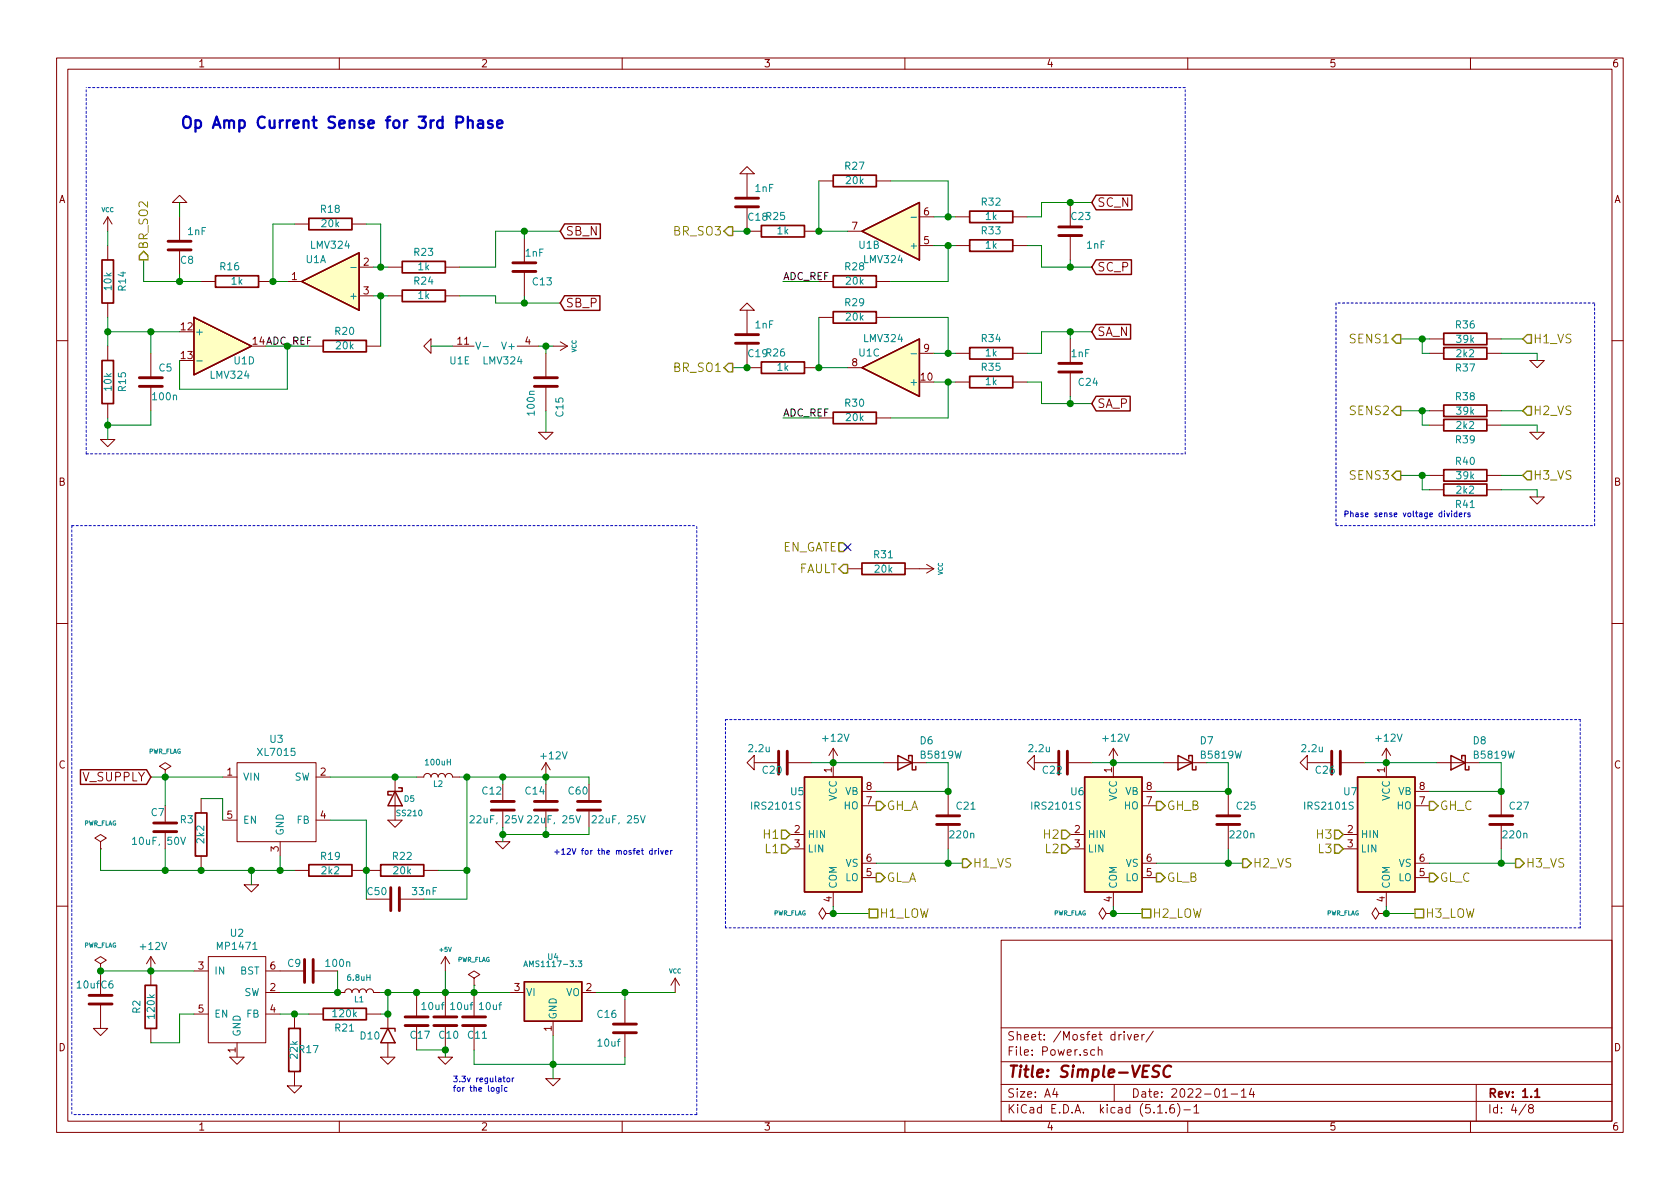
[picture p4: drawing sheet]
<svg xmlns="http://www.w3.org/2000/svg" width="297mm" height="210mm" viewBox="0 0 297 210" stroke-linecap="round" stroke-linejoin="round" font-family="sans-serif">
<g fill="none" stroke="#840000" stroke-width=".18">
<path d="M10 10.3h277v189.9h-277zM12 12.2h273v186.1h-273zM60 10.3v1.9M110 10.3v1.9M160 10.3v1.9M210 10.3v1.9M260 10.3v1.9M19 38.3v2.6M19 38.3l-.7 1.3M19 38.3l.8 1.3M30.5 35.8l1.2-1.3 1.3 1.3zM31.7 38.3v4.4"/>
<path d="M52.1 39.6h2.5M62.2 39.6h2.6M130.8 30.7l1.3-1.2 1.2 1.2zM132.1 30.7v4.3M132.1 36.6v4.3h2.5M144.8 32h2.5M154.9 32h2.6M162.6 38.3h2.5M168.9 38.3h2.5M179.1 38.3h2.5M189.2 35.8v4.3M19 43.4v2.6"/>
<path d="M19 53.6v2.5M31.7 44.2v4.3M35.6 49.8h2.5M45.7 49.8h2.6M50.8 49.8h2.5M63.5 47.2h2.5M63.5 52.3h2.5M68.6 47.2h2.5M68.6 52.3h2.5M76.2 59.9v2.6l-1.3-1.3zM78.7 47.2h2.6M78.7 52.3h2.6"/>
<path d="M92.7 42.2v4.3M92.7 48v4.3M130.8 54.9l1.3-1.3 1.2 1.3zM132.1 54.9v4.3M142.2 40.9h2.6M144.8 56.1h2.5M144.8 49.8h2.5M149.9 40.9h2.5M154.9 56.1h2.6M154.9 49.8h2.6M162.6 43.4h2.5M168.9 43.4h2.5"/>
<path d="M179.1 43.4h2.5M189.2 41.7v4.3M189.2 59.9v4.4M252.7 59.9h2.6M262.9 59.9h2.5M10 60.2h2M17.8 77.7h2.5l-1.3 1.3zM19 61.2v2.5M19 71.4v2.5M26.7 62.5v4.3M26.7 68.3v4.3M54.6 61.2h2.5"/>
<path d="M64.8 61.2h2.5M80 61.2h3.8M91.4 61.2h3.8M95.2 76.4h2.6l-1.3 1.3zM96.5 62.5v4.3M96.5 68.3v4.3M97.8 61.2h2.5M99.1 60.4l1.2 .8M100.3 61.2l-1.2 .8M132.1 60.7v4.3h2.5M142.2 65h2.6M144.8 73.9h2.5"/>
<path d="M149.9 65h2.5M154.9 73.9h2.6M162.6 62.5h2.5M168.9 62.5h2.5M168.9 67.6h2.5M179.1 62.5h2.5M179.1 67.6h2.5M189.2 65.8v4.3M252.7 62.5h2.6M252.7 72.6h2.6M252.7 75.2h2.6M262.9 62.5h2.5"/>
<path d="M262.9 72.6h2.5M262.9 75.2h2.5M270.5 76.4h2.5l-1.2 1.3zM270.5 63.7h2.5l-1.2 1.3zM285 60.2h2M163.8 99.8l1.3 .8M252.7 84.1h2.6M252.7 86.6h2.6M262.9 84.1h2.5M262.9 86.6h2.5M270.5 87.9h2.5l-1.2 1.2zM10 110.3h2"/>
<path d="M149.9 100.6h2.5M160 100.6h5.1M165.1 100.6l-1.3 .7M285 110.3h2M29.2 136.1l1-.6-1-.6-1 .6 1 .6v1.3M29.2 137.4h.1M39.4 137.4h2.5M41.9 134.9h14v13.9h-14zM55.9 137.4h2.5M69.8 137.4v7.6M73.7 137.4h1.2a.63 .63 0 0 1 .7-.6 .63 .63 0 0 1 .6 .6 .63 .63 0 0 1 .6-.6 .63 .63 0 0 1 .7 .6 .63 .63 0 0 1 .6-.6 .63 .63 0 0 1 .6 .6 .63 .63 0 0 1 .7-.6 .63 .63 0 0 1 .6 .6h1.3M88.9 138.7v2.8"/>
<path d="M96.5 134.9v2.5M96.5 138.7v2.8M96.5 134.9l-.7 1.2M96.5 134.9l.8 1.2M104.1 138.7v2.8M132.1 134.9l1.2-1.3v2.5zM133.3 134.9h4.4M139.2 134.9h4.3M147.3 132.3l-.7 1.3M147.3 132.3v5.1M147.3 132.3l.8 1.3M152.4 139.9h2.5"/>
<path d="M156.2 134.9h7.6M167.6 139.9v4.4M181.6 134.9l1.3-1.3v2.5zM182.9 134.9h4.3M188.7 134.9h4.3M196.8 132.3v5.1M196.8 132.3l-.7 1.3M196.8 132.3l.8 1.3M201.9 139.9h2.6M205.7 134.9h7.7M217.2 139.9v4.4M229.9 134.9l1.2-1.3v2.5z"/>
<path d="M231.1 134.9h4.4M237 134.9h4.3M245.1 132.3l-.8 1.3M245.1 132.3v5.1M245.1 132.3l.8 1.3M250.2 139.9h2.5M254 134.9h7.6M265.4 139.9v4.4M17.8 148.8l1-.6-1-.6-1 .6 1 .6v1.3M17.8 150.1h.1M29.2 142.5v2.8M29.2 147.3v2.8"/>
<path d="M35.6 141.2v2.6M35.6 151.4v2.5M39.4 145h2.5M43.2 156.5h2.5l-1.3 1.2zM49.5 148.8v2.6M52.1 153.9h2.5M55.9 145h2.5M62.2 153.9h5.1M64.8 159h4.3M68.6 145h2.5l-1.3 1.3zM70.6 159h4.3M74.9 153.9h2.6"/>
<path d="M87.6 148.8h2.6l-1.3 1.3zM88.9 143.5v2.8M96.5 143.5v2.8M104.1 143.5v2.8M139.7 147.6h2.5M139.7 150.1h2.5M147.3 157.7v2.6M152.4 155.2h2.5M152.4 152.6h2.5M152.4 142.5h2.5M167.6 145.8v4.3M189.2 147.6h2.6"/>
<path d="M189.2 150.1h2.6M196.8 157.7v2.6M201.9 155.2h2.6M201.9 152.6h2.6M201.9 142.5h2.6M217.2 145.8v4.3M237.5 147.6h2.5M237.5 150.1h2.5M245.1 157.7v2.6M250.2 155.2h2.5M250.2 152.6h2.5M250.2 142.5h2.5"/>
<path d="M265.4 145.8v4.3M10 160.2h2M17.8 170.4l1-.6-1-.6-1 .6 1 .6v1.3M17.8 171.7h.1M17.8 171.7v4.3M17.8 177.5v4.4M26.7 169.2v5M26.7 169.2l-.8 1.2M26.7 169.2l.7 1.2M34.3 179.3h2.5M34.3 171.7h2.5M36.8 169.2h10.2v15.2h-10.2z"/>
<path d="M47 179.3h2.5M47 175.5h2.5M47 171.7h6.8M52.1 179.3v2.6M54.6 179.3h2.5M55.4 171.7h4.3M59.7 175.5h1.3a.63 .63 0 0 1 .6-.6 .63 .63 0 0 1 .6 .6 .63 .63 0 0 1 .7-.6 .63 .63 0 0 1 .6 .6 .63 .63 0 0 1 .6-.6 .63 .63 0 0 1 .7 .6 .63 .63 0 0 1 .6-.6 .63 .63 0 0 1 .6 .6h1.3M64.8 179.3h2.5M68.6 179.3v2.6M73.7 175.5v4.3M78.7 169.2l-.7 1.2M78.7 169.2v2.5"/>
<path d="M78.7 175.5v4.3M78.7 169.2l.8 1.2M83.8 173l1-.7-1-.6-1 .6 1 .7v1.2M83.8 174.2h.1M83.8 175.5v4.3M90.2 175.5h2.5M102.9 175.5h2.5M110.5 176.8v4.3M119.4 173l-.8 1.2M119.4 173v2.5M119.4 173l.7 1.2M146 161.5l-.6-1-.6 1 .6 1.1 .6-1.1h1.3"/>
<path d="M147.3 161.5h.1M177 166.3h108v32h-108zM195.6 161.5l-.7-1-.6 1 .6 1.1 .7-1.1h1.2M196.8 161.5h.1M243.8 161.5l-.6-1-.6 1 .6 1.1 .6-1.1h1.3M245.1 161.5h.1M285 160.2h2M16.5 181.9h2.5l-1.2 1.2zM26.7 181.9v2.5M40.6 186.9h2.6l-1.3 1.3zM41.9 184.4v2.5M50.8 192h2.5l-1.2 1.3z"/>
<path d="M52.1 189.5v2.5M60 198.3v1.9M67.3 186.9h2.5l-1.2 1.3zM68.6 184.4v2.5M73.7 181.4v4.3M77.5 186.9h2.5l-1.3 1.3zM78.7 181.4v4.3M83.8 181.4v4.3M96.5 190.7h2.6l-1.3 1.3zM97.8 180.6v2.5M110 198.3v1.9M110.5 182.6v4.3"/>
<path d="M160 198.3v1.9M177 194.8h108M177 191.8h108M177 187.8h108M177 181.8h108M186.5 192.5l-.4 1h1M186.8 193v1M193.5 185.7l-.4-.1-.3 .3 .1 .6 .2 .1 .4-.1M194.2 185.7h.1a.37 .37 0 0 1 .5 .1v.8M194.2 185.1v1.5M197 191.8v3M198.8 182.4v.2"/>
<path d="M198.8 182.9v1M199.3 182.9l.4 1 .4-1M200.6 183.4l.7-.1-.1-.3-.4-.1-.2 .2v.7h.6M201.9 182.9v1M202.3 182.9l-.4 .3M203.9 182.3l-1.3 2M204.7 196.8h.8M206.2 196.7v.1M207.5 195.3a.59 .59 0 0 0-.7 .7v.5l.2 .2 .4 .1 .2-.1 .1-.5-.2-.2-.4-.1-.3 .3M208.2 195.1a1.71 1.71 0 0 1 0 2.3M209.3 196.3h1.2M210 198.3v1.9"/>
<path d="M211.1 195.8l.4-.5v1.5M211.1 196.8h.9M216.2 194h.8M217.7 193.5h1.1M219.5 193l.4-.5v1.5M219.5 194h.8M221.3 192.5l-.4 1h.9M221.6 193v1M260 198.3v1.9M261 191.8v6.5M269.8 195.2l-1.2 2M270.6 196l-.3-.2v-.2l.3-.3h.2l.3 .3-.1 .2-.6 .2a.48 .48 0 0 0-.1 .7l.3 .1 .4-.1a.48 .48 0 0 0-.2-.7"/>
</g>
<g fill="none" stroke="#840000" stroke-width=".3">
<path d="M54.6 38.6h7.6v2h-7.6zM134.6 39.9h7.6v2h-7.6zM147.3 31h7.6v2h-7.6zM171.4 37.3h7.7v2.1h-7.7zM18 46h2.1v7.6h-2.1zM38.1 48.8h7.6v2h-7.6zM71.1 46.2h7.6v2.1h-7.6zM71.1 51.3h7.6v2h-7.6zM147.3 55.1h7.6v2h-7.6zM147.3 48.8h7.6v2h-7.6zM171.4 42.4h7.7v2h-7.7zM255.3 58.9h7.6v2.1h-7.6z"/>
<path d="M18 63.7h2.1v7.7h-2.1zM57.1 60.2h7.7v2h-7.7zM134.6 64h7.6v2h-7.6zM147.3 72.9h7.6v2h-7.6zM171.4 61.5h7.7v2h-7.7zM171.4 66.5h7.7v2.1h-7.7zM255.3 61.5h7.6v2h-7.6zM255.3 71.6h7.6v2.1h-7.6zM255.3 74.2h7.6v2h-7.6zM152.4 99.6h7.6v2h-7.6zM255.3 83.1h7.6v2h-7.6zM255.3 85.6h7.6v2h-7.6z"/>
<path d="M34.5 143.8h2.1v7.6h-2.1zM54.6 152.9h7.6v2h-7.6zM67.3 152.9h7.6v2h-7.6zM25.7 174.2h2v7.7h-2zM57.1 178.3h7.7v2h-7.7zM51.1 181.9h2v7.6h-2zM271.4 193l.4-.5v1.5M271.4 194h.8"/>
</g>
<path d="M205.1 188.5l-.3-.1-.7 .1a.47 .47 0 0 0-.2 .5 .47 .47 0 0 0 .3 .4l.4 .1a.48 .48 0 0 1 .3 .5 .48 .48 0 0 1-.5 .4l-.7-.1M207.1 188.6a.87 .87 0 0 0-1 0 .87 .87 0 0 0-.4 1 .69 .69 0 0 0 .3 .8 .69 .69 0 0 0 .9-.1" fill="none" stroke="#840000" stroke-width=".41"/>
<g fill="none" stroke="#840000" stroke-width=".51">
<path d="M130 36.6h4.1M130 35h4.1M29.7 44.2h4.1M29.7 42.7h4.1M90.7 48h4M90.7 46.5h4M130 59.2h4.1M187.2 40.1h4.1M187.2 41.7h4.1M24.6 66.8h4.1M24.6 68.3h4.1M94.5 66.8h4.1"/>
<path d="M94.5 68.3h4.1M130 60.7h4.1M187.2 65.8h4.1M187.2 64.3h4.1M137.7 132.8v4.1M139.2 132.8v4.1M187.2 132.8v4.1M188.7 132.8v4.1M235.5 132.8v4.1M237 132.8v4.1M27.2 145.5h4M27.2 147.1h4"/>
<path d="M69.1 157v4M70.6 157v4M86.9 141.7h4M86.9 143.3h4M94.5 141.7h4.1M94.5 143.3h4.1M102.1 141.7h4.1M102.1 143.3h4.1M165.6 145.8h4.1M165.6 144.3h4.1M215.1 145.8h4.1M215.1 144.3h4.1"/>
<path d="M263.4 145.8h4.1M263.4 144.3h4.1M15.7 176h4.1M15.7 177.5h4.1M53.8 169.7v4M55.4 169.7v4M71.6 179.8h4.1M76.7 179.8h4.1M81.8 179.8h4.1M71.6 181.4h4.1M76.7 181.4h4.1M81.8 181.4h4.1"/>
<path d="M108.5 182.6h4M108.5 181.1h4"/>
</g>
<g fill="none" stroke="#840000" stroke-width=".25">
<path d="M99.8 39.6h6.3v2.6h-6.3l-.7-1.3zM193.8 34.5h6.3v2.6h-6.3l-.8-1.3zM34.3 56.1l10.1 5.1-10.1 5.1zM53.3 49.8l10.2-5.1v10.2zM99.8 52.3h6.3v2.6h-6.3l-.7-1.3zM152.4 40.9l10.2-5.1v10.2zM193.8 45.9h6.3v2.6h-6.3l-.8-1.3zM193.8 57.4h6.1v2.6h-6.1l-.8-1.3zM152.4 65l10.2-5.1v10.2zM193.8 70.1h6v2.6h-6l-.8-1.3zM14.2 136.1h11.7l.8 1.3-.8 1.3h-11.7zM69.8 139.9l1.3 2.6h-2.5z"/>
<path d="M70.5 139.3h.6v.6h-2.5v.7h.6M142.2 137.4h10.2v20.3h-10.2zM158.7 133.6l2.6 1.3-2.6 1.2zM160.7 134.2v-.6h.6v2.5h.6v-.6M191.8 137.4h10.1v20.3h-10.1zM208.3 133.6l2.5 1.3-2.5 1.2zM210.2 134.2v-.6h.6v2.5h.7v-.6M240 137.4h10.2v20.3h-10.2zM256.5 133.6l2.6 1.3-2.6 1.2zM258.4 134.2v-.6h.7v2.5h.6v-.6M92.7 173.6h10.2v7h-10.2zM67.3 181.9h2.5v.5"/>
<path d="M68.6 181.9l1.2 2.5h-2.5z"/>
</g>
<g fill="#ffffc2" stroke="#ffffc2" stroke-width=".18">
<path d="M191.8 137.4h10.1v20.3h-10.1z"/>
<path d="M240 137.4h10.2v20.3h-10.2z"/>
<path d="M152.4 65l10.2-5.1v10.2z"/>
<path d="M142.2 137.4h10.2v20.3h-10.2z"/>
<path d="M34.3 56.1l10.1 5.1-10.1 5.1z"/>
<path d="M53.3 49.8l10.2-5.1v10.2z"/>
<path d="M152.4 40.9l10.2-5.1v10.2z"/>
<path d="M92.7 173.6h10.2v7h-10.2z"/>
</g>
<g fill="none" stroke="#008484" stroke-width=".18">
<path d="M161.1 38.4h1M62 47.3h1M34.8 63.8h1M84.1 60.5l.5 1.3 .4-1.3M85.4 61.3h1M161.1 62.6h1M23.4 148.4l.4-.3v1.2M23.4 149.3h.8M32 148.1l.4 1.2 .4-1.2M83.1 144.4l.5-.2 .2 .2v.2v.2l-.7 .7h.7M91.6 144.2l.5 1.3 .4-1.3M93.3 144.4l.5-.2 .2 .2v.2v.2l-.8 .7h.8"/>
<path d="M101.8 144.2l.4 1.3 .4-1.3M104.7 144.4l.5-.2 .2 .2v.2v.2l-.8 .7h.8M113.2 144.2l.5 1.3 .4-1.3M92.6 170.9l.3-1 .4 1M92.7 170.6h.5M102.2 169.9h.7l-.4 .4 .4 .2-.1 .3-.1 .1-.5-.1"/>
</g>
<g fill="none" stroke="#0000c2" stroke-width=".18" stroke-dasharray=".4 .4">
<path d="M209.5 15.5h-194.3M236.2 53.6v39.4M281.9 53.6h-45.7M12.7 93h110.5M12.7 93v104.1M15.2 80.3v-64.8M15.2 80.3h194.3M209.5 80.3v-64.8M236.2 93h45.7M281.9 93v-39.4M128.3 127.2h151.1M279.4 127.2v36.9"/>
<path d="M128.3 164.1v-36.9M279.4 164.1h-151.1M123.2 197.1h-110.5M123.2 197.1v-104.1"/>
</g>
<g fill="none" stroke="#008400" stroke-width=".18">
<path d="M31.7 35.8v2.5M52.1 39.6h-3.8v10.2h2.5M64.8 39.6h2.5v7.6M144.8 32v8.9h5.1M157.5 32h10.1v6.3M165.1 38.3h3.8M193 35.8h-8.9v2.5h-2.5M19 58.7h12.7M19 40.9v2.5M19 56.1v5.1M25.4 46v3.8h10.2M26.7 58.7v3.8"/>
<path d="M31.7 48.5v1.3M66 47.2h2.6M66 52.3h2.6M67.3 52.3v8.9M81.3 52.3h6.3v1.3h11.5M92.7 40.9v1.3M92.7 52.3v1.3M99.1 40.9h-11.5v6.3h-6.3M129.5 40.9h2.6M138.4 49.8h6.4M144.8 56.1v8.9h5.1M157.5 56.1h10.1v6.4"/>
<path d="M165.1 43.4h3.8M167.6 43.4v6.4h-10.1M181.6 43.4h2.5v3.8h8.9M189.2 46v1.2M189.2 58.7v1.2M193 58.7h-8.9v3.8h-2.5M247.6 59.9h5.1M251.5 59.9v2.6h1.2M265.4 59.9h3.8M19 73.9v3.8M26.7 72.6v2.6h-7.7M47 61.2h7.6"/>
<path d="M50.8 61.2v7.6h-19.1v-5.1M76.2 61.2h3.8M95.2 61.2h2.6M96.5 61.2v1.3M96.5 72.6v3.8M129.5 65h2.6M138.4 73.9h6.4M165.1 67.6h3.8M165.1 62.5h3.8M167.6 67.6v6.3h-10.1M181.6 67.6h2.5v3.8h8.9M189.2 70.1v1.3"/>
<path d="M247.6 72.6h5.1M251.5 72.6v2.6h1.2M265.4 62.5h6.4v1.2M265.4 75.2h6.4v1.2M265.4 72.6h3.8M247.6 84.1h5.1M251.5 84.1v2.5h1.2M265.4 86.6h6.4v1.3M265.4 84.1h3.8M26.7 137.4h12.7M29.2 137.4v5.1M58.4 137.4h15.3"/>
<path d="M81.3 137.4h22.8v1.3M82.5 137.4v21.6h-7.6M88.9 137.4v1.3M96.5 137.4v1.3M143.5 134.9h12.7M163.8 134.9h3.8v5h-12.7M193 134.9h12.7M213.4 134.9h3.8v5h-12.7M241.3 134.9h12.7M261.6 134.9h3.8v5h-12.7M17.8 150.1v3.8h34.3M29.2 150.1v3.8"/>
<path d="M35.6 141.2h3.8v3.8M44.4 153.9v2.6M49.5 151.4v2.5M58.4 145h6.4v14M77.5 153.9h5M88.9 146.3v2.5M96.5 146.3v1.3M104.1 146.3v1.3h-15.2M154.9 152.6h15.3M167.6 150.1v2.5M204.5 152.6h15.2M217.2 150.1v2.5"/>
<path d="M252.7 152.6h15.3M265.4 150.1v2.5M17.8 171.7h16.5M34.3 179.3h-2.6v5.1h-5M49.5 179.3h5.1M59.7 171.7v3.8h-10.2M67.3 175.5h22.9M68.6 175.5v3.8h-1.3M78.7 171.7v3.8M83.8 174.2v1.3M105.4 175.5h14M110.5 175.5v1.3"/>
<path d="M147.3 160.3v1.2h6.4M196.8 160.3v1.2h5.1M245.1 160.3v1.2h5.1M73.7 185.7h5v1.2M83.8 185.7v2.5h26.7v-1.3M97.8 183.1v7.6"/>
</g>
<g fill="none" stroke="#848400" stroke-width=".25">
<path d="M25.4 44.4l.8 .8v.8h-1.6v-.8zM128.8 40.1h.7v1.6h-.7l-.8-.8zM246.1 59.9l.8-.7h.7v1.5h-.7zM269.2 59.9l.8-.7h.8v1.5h-.8zM128.8 64.3h.7v1.5h-.7l-.8-.8zM246.9 71.9h.7v1.5h-.7l-.8-.8zM270 71.9h.8v1.5h-.8l-.8-.8zM148.3 96h.8l.8 .8-.8 .7h-.8zM149.1 99.8h.8v1.5h-.8l-.8-.7zM246.1 84.1l.8-.8h.7v1.5h-.7zM269.2 84.1l.8-.8h.8v1.5h-.8zM138.2 146.8h.7l.8 .8-.8 .7h-.7z"/>
<path d="M138.2 149.3h.7l.8 .8-.8 .8h-.7zM154.9 154.4h.8l.8 .8-.8 .8h-.8zM154.9 141.7h.8l.8 .8-.8 .8h-.8zM170.2 151.9h.7l.8 .7-.8 .8h-.7zM187.7 146.8h.8l.7 .8-.7 .7h-.8zM187.7 149.3h.8l.7 .8-.7 .8h-.8zM204.5 154.4h.7l.8 .8-.8 .8h-.7zM204.5 141.7h.7l.8 .8-.8 .8h-.7zM219.7 151.9h.8l.7 .7-.7 .8h-.8zM236 146.8h.7l.8 .8-.8 .7h-.7zM236 149.3h.7l.8 .8-.8 .8h-.7zM252.7 154.4h.8l.8 .8-.8 .8h-.8z"/>
<path d="M252.7 141.7h.8l.8 .8-.8 .8h-.8zM268 151.9h.7l.8 .7-.8 .8h-.7zM153.7 160.8h1.5v1.5h-1.5zM201.9 160.8h1.6v1.5h-1.6zM250.2 160.8h1.5v1.5h-1.5z"/>
</g>
<g fill="none" stroke="#0000c2" stroke-width=".18">
<path d="M256.7 90.4h.1M256.7 90.7v.7M257.6 90.7h-.3l-.2 .2 .1 .4h.4M257.6 90.4v1M258 91l.5-.1-.1-.2h-.2l-.2 .2 .1 .4h.3M258.9 90.7v.7M259.2 90.7l-.3 .2M259.9 90.7h-.2l-.2 .2 .4 .2v.2h-.4M115.3 150.4h-.3l-.2 .2 .1 .4h.4M115.3 150.1v1M115.8 150.4v.7M116.1 150.4l-.3 .2"/>
<path d="M116.4 150.1h.1M116.4 150.4v.7M116.8 150.4l.3 .7 .2-.7M117.7 150.7l.4-.1v-.2h-.3l-.1 .1v.5h.4M118.6 150.4v.7M118.8 150.4l-.2 .2M88.2 192.3v.9l-.4 .1M88.2 192.3h-.2l-.2 .2 .1 .4h.3M88.7 192.3v.7M88.9 190.6h.4M89.1 190.3v.9l.2 .1M89.7 190.7l.1-.1 .3 .1-.1 .6-.3-.1z"/>
<path d="M89.7 192.3h-.3l-.2 .2 .1 .4h.4M90.6 190.6v.7M90.9 190.6l-.3 .2"/>
</g>
<path d="M82.7 21.5a.5 .5 0 0 1 .9 .1v1M82.7 20.6v2M84.6 21.4l.1-.1 .6 .1 .1 1.2M85.4 21.8l-.7 .1a.39 .39 0 0 0-.3 .3 .39 .39 0 0 0 .3 .4l.7-.1M87 21.4l-.2-.1-.4 .1v.5a.74 .74 0 0 1 .7 .3l-.1 .3-.2 .1-.5-.1M87.9 21.9l.9-.1-.1-.4-.5-.1-.3 .3 .1 .9 .2 .1 .5-.1" fill="none" stroke="#0000c2" stroke-width=".41"/>
<g fill="#008400" stroke="#008400" stroke-width=".25">
<circle cx="96.5" cy="137.4" r=".51"/>
<circle cx="82.6" cy="153.9" r=".51"/>
<circle cx="35.6" cy="153.9" r=".51"/>
<circle cx="96.5" cy="147.6" r=".51"/>
<circle cx="68.6" cy="179.3" r=".51"/>
<circle cx="82.6" cy="137.4" r=".51"/>
<circle cx="88.9" cy="137.4" r=".51"/>
<circle cx="251.5" cy="59.9" r=".51"/>
<circle cx="29.2" cy="153.9" r=".51"/>
<circle cx="88.9" cy="147.6" r=".51"/>
<circle cx="49.5" cy="153.9" r=".51"/>
<circle cx="97.8" cy="188.2" r=".51"/>
<circle cx="44.5" cy="153.9" r=".51"/>
<circle cx="78.7" cy="175.5" r=".51"/>
<circle cx="132.1" cy="40.9" r=".51"/>
<circle cx="144.8" cy="40.9" r=".51"/>
<circle cx="31.8" cy="49.8" r=".51"/>
<circle cx="167.6" cy="43.4" r=".51"/>
<circle cx="26.7" cy="58.7" r=".51"/>
<circle cx="167.6" cy="38.3" r=".51"/>
<circle cx="19" cy="75.2" r=".51"/>
<circle cx="189.2" cy="47.2" r=".51"/>
<circle cx="48.3" cy="49.8" r=".51"/>
<circle cx="189.2" cy="35.8" r=".51"/>
<circle cx="167.6" cy="152.6" r=".51"/>
<circle cx="64.8" cy="153.9" r=".51"/>
<circle cx="96.5" cy="61.2" r=".51"/>
<circle cx="83.8" cy="175.5" r=".51"/>
<circle cx="29.2" cy="137.4" r=".51"/>
<circle cx="26.7" cy="171.7" r=".51"/>
<circle cx="245.1" cy="134.9" r=".51"/>
<circle cx="265.4" cy="139.9" r=".51"/>
<circle cx="167.6" cy="139.9" r=".51"/>
<circle cx="265.4" cy="152.6" r=".51"/>
<circle cx="147.3" cy="134.9" r=".51"/>
<circle cx="217.2" cy="152.6" r=".51"/>
<circle cx="217.2" cy="139.9" r=".51"/>
<circle cx="196.9" cy="134.9" r=".51"/>
<circle cx="147.3" cy="161.5" r=".51"/>
<circle cx="73.7" cy="175.5" r=".51"/>
<circle cx="78.7" cy="185.7" r=".51"/>
<circle cx="52.1" cy="179.3" r=".51"/>
<circle cx="59.7" cy="175.5" r=".51"/>
<circle cx="251.5" cy="72.6" r=".51"/>
<circle cx="251.5" cy="84.1" r=".51"/>
<circle cx="17.8" cy="171.7" r=".51"/>
<circle cx="69.9" cy="137.4" r=".51"/>
<circle cx="110.5" cy="175.5" r=".51"/>
<circle cx="189.2" cy="71.4" r=".51"/>
<circle cx="245.1" cy="161.5" r=".51"/>
<circle cx="196.9" cy="161.5" r=".51"/>
<circle cx="68.6" cy="175.5" r=".51"/>
<circle cx="92.7" cy="40.9" r=".51"/>
<circle cx="92.7" cy="53.6" r=".51"/>
<circle cx="19" cy="58.7" r=".51"/>
<circle cx="189.2" cy="58.7" r=".51"/>
<circle cx="132.1" cy="65" r=".51"/>
<circle cx="144.8" cy="65" r=".51"/>
<circle cx="67.3" cy="47.2" r=".51"/>
<circle cx="167.6" cy="67.6" r=".51"/>
<circle cx="67.3" cy="52.3" r=".51"/>
<circle cx="167.6" cy="62.5" r=".51"/>
</g>
<path d="M149.3 96.2l1.2 1.2M150.5 96.2l-1.2 1.2" fill="none" stroke="#000084" stroke-width=".18"/>
<text font-size="2.8" fill="#0000c2" x="31.7" y="22.7">Op Amp Current Sense for 3rd Phase</text>
<text font-size="2.8" fill="#840000" x="178" y="190.5">Title: Simple-VESC</text>
<g font-size="2.1" fill="#840000">
<text x="100" y="41.7">SB_N</text>
<text x="194" y="36.6">SC_N</text>
<text x="194" y="48">SC_P</text>
<text x="100" y="54.4">SB_P</text>
<text x="194" y="59.4">SA_N</text>
<text x="194" y="72.1">SA_P</text>
<text x="14.7" y="138.2">V_SUPPLY</text>
<text x="178" y="184">Sheet: /Mosfet driver/</text>
<text x="178" y="186.7">File: Power.sch</text>
<text x="178" y="196.9">KiCad E.D.A. kicad (5.1.6)-1</text>
<text x="178" y="194.1">Size: A4</text>
<text x="200" y="194.1">Date: 2022-01-14</text>
<text x="263" y="194.1">Rev: 1.1</text>
<text x="263" y="196.9">Id: 4/8</text>
</g>
<g font-size="2.1" fill="#848400">
<text x="119.3" y="41.7">BR_SO3</text>
<text x="26.2" y="44.2" transform="rotate(-90 26.2 44.2)">BR_SO2</text>
<text x="119.3" y="65.8">BR_SO1</text>
<text x="238.9" y="60.7">SENS1</text>
<text x="271" y="60.7">H1_VS</text>
<text x="238.9" y="73.4">SENS2</text>
<text x="271" y="73.4">H2_VS</text>
<text x="238.9" y="84.8">SENS3</text>
<text x="271" y="84.8">H3_VS</text>
<text x="138" y="97.5">EN_GATE</text>
<text x="141.1" y="101.3">FAULT</text>
<text x="156.7" y="143.3">GH_A</text>
<text x="206.2" y="143.3">GH_B</text>
<text x="254.5" y="143.3">GH_C</text>
<text x="135.2" y="148.3">H1</text>
<text x="184.7" y="148.3">H2</text>
<text x="233" y="148.3">H3</text>
<text x="135.4" y="150.9">L1</text>
<text x="156.7" y="156">GL_A</text>
<text x="172" y="153.4">H1_VS</text>
<text x="185" y="150.9">L2</text>
<text x="206.2" y="156">GL_B</text>
<text x="221.5" y="153.4">H2_VS</text>
<text x="233.2" y="150.9">L3</text>
<text x="254.5" y="156">GL_C</text>
<text x="269.7" y="153.4">H3_VS</text>
<text x="155.4" y="162.3">H1_LOW</text>
<text x="203.7" y="162.3">H2_LOW</text>
<text x="252" y="162.3">H3_LOW</text>
</g>
<g font-size="1.8" fill="#840000">
<text x="35" y="11.9">1</text>
<text x="85" y="11.9">2</text>
<text x="135" y="11.9">3</text>
<text x="185" y="11.9">4</text>
<text x="235" y="11.9">5</text>
<text x="285" y="11.9">6</text>
<text x="10.4" y="35.9">A</text>
<text x="285.4" y="35.9">A</text>
<text x="150.6" y="40.6">7</text>
<text x="163.3" y="38.1">6</text>
<text x="64.3" y="47">2</text>
<text x="163.3" y="43.2">5</text>
<text x="51.6" y="49.5">1</text>
<text x="64.3" y="52.1">3</text>
<text x="32.1" y="58.4">12</text>
<text x="32.1" y="63.5">13</text>
<text x="80.9" y="61">11</text>
<text x="92.9" y="61">4</text>
<text x="150.6" y="64.8">8</text>
<text x="163.3" y="62.2">9</text>
<text x="162.9" y="67.3">10</text>
<text x="10.4" y="85.9">B</text>
<text x="285.4" y="85.9">B</text>
<text x="10.4" y="135.9">C</text>
<text x="40.2" y="137.2">1</text>
<text x="56.7" y="137.2">2</text>
<text x="147.1" y="136.6" transform="rotate(-90 147.1 136.6)">1</text>
<text x="196.6" y="136.6" transform="rotate(-90 196.6 136.6)">1</text>
<text x="244.9" y="136.6" transform="rotate(-90 244.9 136.6)">1</text>
<text x="285.4" y="135.9">C</text>
<text x="153.2" y="142.2">7</text>
<text x="153.2" y="139.7">8</text>
<text x="202.7" y="142.2">7</text>
<text x="202.7" y="139.7">8</text>
<text x="251" y="142.2">7</text>
<text x="251" y="139.7">8</text>
<text x="40.2" y="144.8">5</text>
<text x="56.7" y="144.8">4</text>
<text x="140.5" y="147.3">2</text>
<text x="140.5" y="149.9">3</text>
<text x="190" y="147.3">2</text>
<text x="190" y="149.9">3</text>
<text x="238.3" y="147.3">2</text>
<text x="238.3" y="149.9">3</text>
<text x="49.3" y="150.6" transform="rotate(-90 49.3 150.6)">3</text>
<text x="153.2" y="154.9">5</text>
<text x="153.2" y="152.4">6</text>
<text x="202.7" y="154.9">5</text>
<text x="202.7" y="152.4">6</text>
<text x="251" y="154.9">5</text>
<text x="251" y="152.4">6</text>
<text x="147.1" y="159.5" transform="rotate(-90 147.1 159.5)">4</text>
<text x="196.6" y="159.5" transform="rotate(-90 196.6 159.5)">4</text>
<text x="244.9" y="159.5" transform="rotate(-90 244.9 159.5)">4</text>
<text x="35.1" y="171.4">3</text>
<text x="47.8" y="171.4">6</text>
<text x="35.1" y="179.1">5</text>
<text x="47.8" y="175.3">2</text>
<text x="47.8" y="179.1">4</text>
<text x="91" y="175.3">3</text>
<text x="103.7" y="175.3">2</text>
<text x="10.4" y="185.9">D</text>
<text x="97.5" y="182.3" transform="rotate(-90 97.5 182.3)">1</text>
<text x="285.4" y="185.9">D</text>
<text x="41.7" y="186.2" transform="rotate(-90 41.7 186.2)">1</text>
<text x="35" y="199.9">1</text>
<text x="85" y="199.9">2</text>
<text x="135" y="199.9">3</text>
<text x="185" y="199.9">4</text>
<text x="235" y="199.9">5</text>
<text x="285" y="199.9">6</text>
</g>
<g font-size="1.8" fill="#008484">
<text x="133.6" y="34">1nF</text>
<text x="149.5" y="30">R27</text>
<text x="149.7" y="32.6">20k</text>
<text x="33.2" y="41.6">1nF</text>
<text x="56.8" y="37.6">R18</text>
<text x="56.9" y="40.2">20k</text>
<text x="132.4" y="39">C18R25</text>
<text x="137.5" y="41.4">1k</text>
<text x="173.6" y="41.4">R33</text>
<text x="173.6" y="36.4">R32</text>
<text x="174.3" y="38.9">1k</text>
<text x="189.5" y="38.9">C23</text>
<text x="32" y="46.7">C8</text>
<text x="39" y="47.8">R16</text>
<text x="54.1" y="46.5">U1A</text>
<text x="55.1" y="44">LMV324</text>
<text x="73.3" y="45.3">R23</text>
<text x="74" y="47.8">1k</text>
<text x="92.9" y="45.4">1nF</text>
<text x="149.5" y="47.8">R28</text>
<text x="151.9" y="44">U1B</text>
<text x="152.9" y="46.5">LMV324</text>
<text x="161.4" y="44.1">+</text>
<text x="174.3" y="44">1k</text>
<text x="192.2" y="44">1nF</text>
<text x="19.7" y="51.3" transform="rotate(-90 19.7 51.3)">10k</text>
<text x="22.3" y="51.4" transform="rotate(-90 22.3 51.4)">R14</text>
<text x="40.9" y="50.3">1k</text>
<text x="62.3" y="53">+</text>
<text x="73.3" y="50.3">R24</text>
<text x="74" y="52.9">1k</text>
<text x="94.3" y="50.5">C13</text>
<text x="149.7" y="50.3">20k</text>
<text x="34.4" y="59.3">+</text>
<text x="59.3" y="59.2">R20</text>
<text x="133.6" y="58.1">1nF</text>
<text x="149.5" y="54.1">R29</text>
<text x="149.7" y="56.7">20k</text>
<text x="257.5" y="58.1">R36</text>
<text x="28.1" y="65.7">C5</text>
<text x="41.4" y="64.4">U1D</text>
<text x="59.5" y="61.8">20k</text>
<text x="79.6" y="64.4">U1E</text>
<text x="85.6" y="64.4">LMV324</text>
<text x="89.1" y="61.8">V+</text>
<text x="132.4" y="63.2">C19R26</text>
<text x="137.5" y="65.6">1k</text>
<text x="151.9" y="63">U1C</text>
<text x="152.9" y="60.5">LMV324</text>
<text x="173.6" y="60.5">R34</text>
<text x="173.6" y="65.6">R35</text>
<text x="174.3" y="63">1k</text>
<text x="189.5" y="63.2">1nF</text>
<text x="257.5" y="65.7">R37</text>
<text x="257.6" y="63.2">2k2</text>
<text x="257.6" y="60.6">39k</text>
<text x="19.7" y="69" transform="rotate(-90 19.7 69)">10k</text>
<text x="22.3" y="69.2" transform="rotate(-90 22.3 69.2)">R15</text>
<text x="27.1" y="70.8">100n</text>
<text x="37.3" y="67">LMV324</text>
<text x="149.5" y="71.9">R30</text>
<text x="161.4" y="68.2">+</text>
<text x="174.3" y="68.1">1k</text>
<text x="190.8" y="68.2">C24</text>
<text x="257.5" y="70.8">R38</text>
<text x="94.5" y="73.3" transform="rotate(-90 94.5 73.3)">100n</text>
<text x="99.6" y="73.6" transform="rotate(-90 99.6 73.6)">C15</text>
<text x="149.7" y="74.5">20k</text>
<text x="257.6" y="73.3">39k</text>
<text x="257.6" y="75.9">2k2</text>
<text x="257.5" y="82.2">R40</text>
<text x="257.5" y="78.4">R39</text>
<text x="257.5" y="89.8">R41</text>
<text x="257.6" y="84.8">39k</text>
<text x="257.6" y="87.3">2k2</text>
<text x="154.6" y="98.7">R31</text>
<text x="154.7" y="101.3">20k</text>
<text x="47.8" y="131.4">U3</text>
<text x="145.6" y="131.2">+12V</text>
<text x="162.7" y="131.6">D6</text>
<text x="195.1" y="131.2">+12V</text>
<text x="212.2" y="131.6">D7</text>
<text x="243.4" y="131.2">+12V</text>
<text x="260.5" y="131.6">D8</text>
<text x="45.8" y="133.7">XL7015</text>
<text x="95.8" y="134.3">+12V</text>
<text x="132.5" y="133">2.2u</text>
<text x="134.9" y="136.8">C20</text>
<text x="162.9" y="134.2">B5819W</text>
<text x="182" y="133">2.2u</text>
<text x="184.4" y="136.8">C22</text>
<text x="212.5" y="134.2">B5819W</text>
<text x="230.3" y="133">2.2u</text>
<text x="232.7" y="136.8">C26</text>
<text x="260.7" y="134.2">B5819W</text>
<text x="42.9" y="138">VIN</text>
<text x="52" y="138">SW</text>
<text x="85.3" y="140.5">C12</text>
<text x="93" y="140.5">C14</text>
<text x="100.6" y="140.5">C60</text>
<text x="133.1" y="143.2">IRS2101S</text>
<text x="139.9" y="140.6">U5</text>
<text x="148" y="141.7" transform="rotate(-90 148 141.7)">VCC</text>
<text x="149.3" y="143.1">HO</text>
<text x="149.4" y="140.6">VB</text>
<text x="169.2" y="143.2">C21</text>
<text x="182.7" y="143.2">IRS2101S</text>
<text x="189.4" y="140.6">U6</text>
<text x="197.5" y="141.7" transform="rotate(-90 197.5 141.7)">VCC</text>
<text x="198.8" y="143.1">HO</text>
<text x="199" y="140.6">VB</text>
<text x="218.7" y="143.2">C25</text>
<text x="230.9" y="143.2">IRS2101S</text>
<text x="237.6" y="140.6">U7</text>
<text x="245.7" y="141.7" transform="rotate(-90 245.7 141.7)">VCC</text>
<text x="247" y="143.1">HO</text>
<text x="247.2" y="140.6">VB</text>
<text x="267" y="143.2">C27</text>
<text x="24" y="149.4">10uF, 50V</text>
<text x="26.8" y="144.3">C7</text>
<text x="31.9" y="145.6">R3</text>
<text x="36.1" y="149" transform="rotate(-90 36.1 149)">2k2</text>
<text x="42.9" y="145.7">EN</text>
<text x="50.2" y="147.8" transform="rotate(-90 50.2 147.8)">GND</text>
<text x="52.5" y="145.7">FB</text>
<text x="83.6" y="145.6">22uF, 25V</text>
<text x="93.8" y="145.6">22uF, 25V</text>
<text x="105.2" y="145.6">22uF, 25V</text>
<text x="142.7" y="148.2">HIN</text>
<text x="168.1" y="148.3">220n</text>
<text x="192.3" y="148.2">HIN</text>
<text x="217.6" y="148.3">220n</text>
<text x="240.5" y="148.2">HIN</text>
<text x="265.9" y="148.3">220n</text>
<text x="56.8" y="152.1">R19</text>
<text x="56.9" y="154.6">2k2</text>
<text x="69.5" y="152.1">R22</text>
<text x="69.6" y="154.6">20k</text>
<text x="142.7" y="150.7">LIN</text>
<text x="149.4" y="155.8">LO</text>
<text x="149.5" y="153.3">VS</text>
<text x="192.3" y="150.7">LIN</text>
<text x="199" y="155.8">LO</text>
<text x="199.1" y="153.3">VS</text>
<text x="240.5" y="150.7">LIN</text>
<text x="247.2" y="155.8">LO</text>
<text x="247.3" y="153.3">VS</text>
<text x="65" y="158.3">C50</text>
<text x="73" y="158.3">33nF</text>
<text x="148" y="157.2" transform="rotate(-90 148 157.2)">COM</text>
<text x="197.5" y="157.2" transform="rotate(-90 197.5 157.2)">COM</text>
<text x="245.7" y="157.2" transform="rotate(-90 245.7 157.2)">COM</text>
<text x="25" y="168">+12V</text>
<text x="38.6" y="168">MP1471</text>
<text x="40.8" y="165.7">U2</text>
<text x="37.8" y="172.3">IN</text>
<text x="42.4" y="172.3">BST</text>
<text x="50.9" y="171">C9</text>
<text x="57.8" y="171">100n</text>
<text x="13.7" y="174.8">10uf</text>
<text x="17.9" y="174.8">C6</text>
<text x="24.8" y="179.2" transform="rotate(-90 24.8 179.2)">R2</text>
<text x="27.4" y="180" transform="rotate(-90 27.4 180)">120k</text>
<text x="37.8" y="180">EN</text>
<text x="43.1" y="176.1">SW</text>
<text x="43.6" y="180">FB</text>
<text x="59" y="179.9">120k</text>
<text x="74.7" y="178.6">10uf</text>
<text x="79.8" y="178.6">10uf</text>
<text x="84.9" y="178.6">10uf</text>
<text x="93" y="176.1">VI</text>
<text x="100.1" y="176.1">VO</text>
<text x="42.5" y="183.4" transform="rotate(-90 42.5 183.4)">GND</text>
<text x="59.3" y="182.4">R21</text>
<text x="63.8" y="183.8">D10</text>
<text x="72.6" y="183.7">C17</text>
<text x="77.7" y="183.7">C10</text>
<text x="82.8" y="183.7">C11</text>
<text x="98.4" y="180.3" transform="rotate(-90 98.4 180.3)">GND</text>
<text x="105.7" y="180">C16</text>
<text x="105.8" y="185.1">10uf</text>
<text x="52.6" y="187.1" transform="rotate(-90 52.6 187.1)">22k</text>
<text x="53" y="186.2">R17</text>
</g>
<g font-size="1.8">
<text x="138.4" y="49.5">ADC_REF</text>
<text x="138.4" y="73.7">ADC_REF</text>
</g>
<text font-size="1.8" fill="#008400" x="44.8" y="61">14ADC_REF</text>
<g font-size="1.4" fill="#0000c2">
<text x="237.5" y="91.4">Phase sense voltage dividers</text>
<text x="97.8" y="151.1">+12V for the mosfet driver</text>
<text x="80" y="191.4">3.3v regulator</text>
<text x="80" y="193">for the logic</text>
</g>
<g font-size="1.4" fill="#008484">
<text x="75.4" y="135.3">100uH</text>
<text x="71.5" y="141.8">D5</text>
<text x="76.7" y="139.1">L2</text>
<text x="70.3" y="144.3">SS210</text>
<text x="61.5" y="173.4">6.8uH</text>
<text x="93.4" y="171">AMS1117-3.3</text>
<text x="96.9" y="169.7">U4</text>
<text x="62.7" y="177.2">L1</text>
</g>
<g font-size="1.1" fill="#008484">
<text x="17.9" y="37.5">VCC</text>
<text x="101.9" y="62.3" transform="rotate(-90 101.9 62.3)">VCC</text>
<text x="166.7" y="101.7" transform="rotate(-90 166.7 101.7)">VCC</text>
<text x="26.2" y="133.3">PWR_FLAG</text>
<text x="14.8" y="146">PWR_FLAG</text>
<text x="136.7" y="161.9">PWR_FLAG</text>
<text x="186.3" y="161.9">PWR_FLAG</text>
<text x="234.5" y="161.9">PWR_FLAG</text>
<text x="14.8" y="167.6">PWR_FLAG</text>
<text x="77.8" y="168.3">+5V</text>
<text x="80.8" y="170.1">PWR_FLAG</text>
<text x="118.3" y="172.1">VCC</text>
</g>
</svg>
